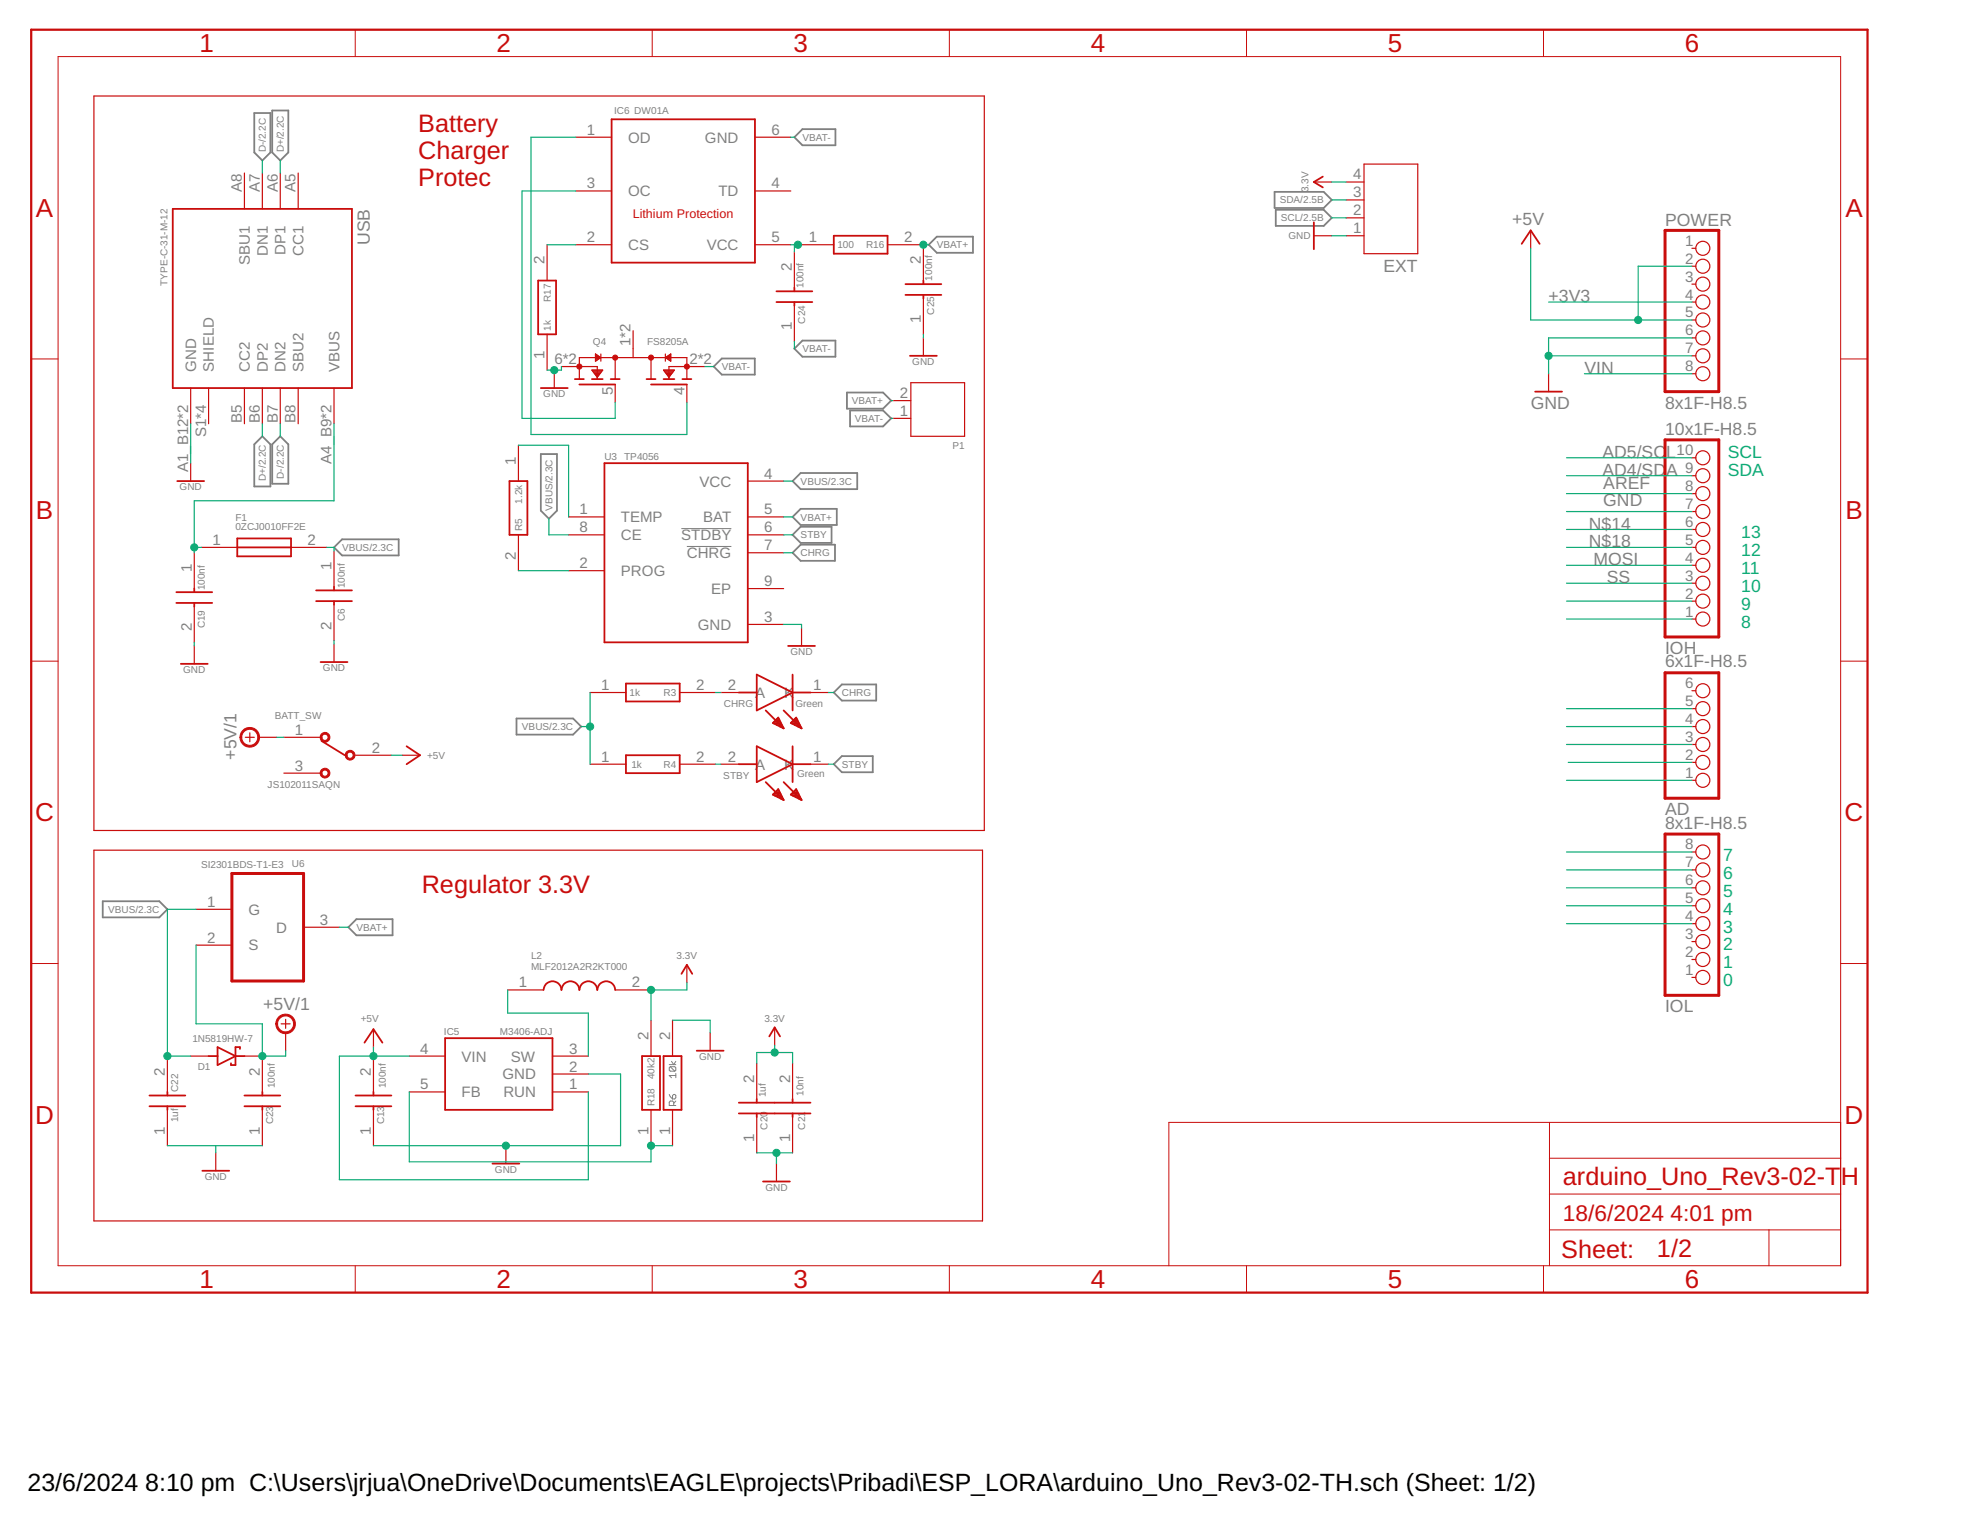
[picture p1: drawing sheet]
<svg xmlns="http://www.w3.org/2000/svg" width="279mm" height="216mm" viewBox="0 0 279 216" stroke-linecap="round" stroke-linejoin="round" font-family="sans-serif">
<path d="M94.9 150.9h.9M94.9 155.2l.4 .6M95 151.2h.7l.1 .2v.3l-.1 .1M95 151.2l-.1 .2v.3l.1 .1h.7M95 151.2l.7 .6M95.2 150.5l.3 .4 .3-.4M95.3 155.3l.2-.1 .3 .1v.3l-.1 .2h-.4zM95.5 156.7v-.4l-.2-.2h-.3l-.1 .2v.4h.9M95.8 152.5h-.9l.3 .3M95.8 152.2v.6M95.8 156.1l-.3 .3" fill="none" stroke="#808080" stroke-width=".14"/>
<path d="M96.6 74.9h7.1M97.4 77.5h6.3" fill="none" stroke="#808080" stroke-width=".15"/>
<g fill="none" stroke="#808080" stroke-width=".25">
<path d="M36 16h2.3v5.6l-1.1 1.2-1.2-1.2zM38.6 15.7h2.3v5.9l-1.2 1.2-1.1-1.2zM112.6 19.5l1.1-1.2h4.7v2.3h-4.7zM132.8 33.5h5.1v2.3h-5.1l-1.1-1.1zM180.7 27.2h6.9l1.2 1.1-1.2 1.2h-6.9zM180.8 29.7h6.8l1.2 1.2-1.2 1.1h-6.8zM101.2 52l1.1-1.2h4.7v2.3h-4.7zM112.6 49.4l1.1-1.1h4.7v2.3h-4.7zM120.1 55.6h5.1l1.1 1.2-1.1 1.1h-5.1zM120.5 58.2h4.7l1.1 1.1-1.1 1.2h-4.7zM37.2 61.8l1.1 1.2v6h-2.3v-6zM39.7 61.8l1.2 1.2v5.6h-2.3v-5.6z"/>
<path d="M47.3 77.6l1.2-1.1h8v2.2h-8zM76.7 64.4h2.3v8l-1.2 1.1-1.1-1.1zM112.4 68.2l1.1-1.1h8v2.2h-8zM112.4 75.8l1.1-1.1h4.4v2.3h-4.4zM112.4 78.4l1.1-1.2h4.9v2.3h-4.9zM112.4 73.3l1.1-1.2h5.1v2.3h-5.1zM118.2 98.2l1.1-1.2h4.9v2.3h-4.9zM73.2 101.9h8l1.2 1.1-1.2 1.1h-8zM118.2 108.3l1.1-1.1h4.4v2.3h-4.4zM14.6 127.8h8l1.1 1.1-1.1 1.1h-8zM49.4 131.4l1.1-1.1h5.1v2.3h-5.1z"/>
</g>
<g fill="none" stroke="#c90d0c" stroke-width=".17">
<path d="M13.3 13.6h126.2v104.1h-126.2zM81.6 19.5h5.1M107 19.5h5.1M34.6 24.5v5.1M37.2 24.5v5.1M39.7 24.5v5.1M42.3 24.5v5.1M77.6 34.7v5.1M81.6 34.7h5.1M81.6 27.1h5.1M107 34.7h5.1M107 27.1h5.1"/>
<path d="M112.6 35.7v5.1M113.1 34.7h5.1M125.8 34.7h5.1v5.1M186.2 33.4h2.6M186.2 25.8h2.6M190.8 28.3h2.6M190.8 30.9h2.6M190.8 33.4h2.6M190.8 25.8h2.6M193.4 23.3h7.6v12.7h-7.6zM217 32.7v2.5M239.8 35.2h.6"/>
<path d="M239.8 37.7h.6M27 55v5.1M29.6 55v5.1M34.6 55v5.1M37.2 55v5.1M39.7 55v5.1M42.3 55v5.1M47.3 55v5.1M77.6 47.4v5.1M78.6 52.5v2.5M79.6 52h5.1v1.7M82.1 53.7v-3h15.3v3"/>
<path d="M83.9 52.5h1.5l-.7 1zM84 52.6h1.3M84.1 52.7h1.1M84.2 52.9h1M84.3 53h.8M84.4 53.1h.6M84.4 50.4h.4M84.4 51.2h.1M84.4 51h.3M84.4 50.9h.4M84.4 50.8h.6M84.4 50.5h.6"/>
<path d="M84.4 50.3h.2M84.4 50.2h.1M84.4 50.2l.8 .5-.8 .5zM84.5 53.2h.4M84.6 53.3h.2M84.6 53.4h.1M85.2 50.2v1M87.2 50.7v3M87.2 54.5v2.5M89.7 46.9v3.8M92.3 50.7v3M94.1 52.5h1.5l-.8 1z"/>
<path d="M94.2 52.6h1.3M94.3 52.7h1.1M94.3 50.2v1M94.3 50.7l.8-.5v1zM94.4 52.9h.9M94.4 53h.8M94.5 50.8h.6M94.5 50.5h.6M94.5 53.1h.6M94.6 53.2h.4M94.7 50.9h.4M94.7 50.4h.4"/>
<path d="M94.7 53.3h.3M94.8 53.4h.1M94.8 51h.3M94.9 50.3h.2M95 51.2h.1M95.1 50.2h.1M97.4 54.5v2.5M99.9 52h-5.1v1.7M112.6 43.3v5.1M126.6 56.8h2.5M126.6 59.3h2.5M129.1 54.3h7.6v7.5h-7.6z"/>
<path d="M130.9 42.3v5.1M130.9 47.9v2.5M219.5 53v2.5M239.8 40.3h.6M239.8 42.8h.6M239.8 45.4h.6M239.8 47.9h.6M239.8 50.4h.6M239.8 53h.6M27 65.7v2.5M27.5 78.4v5M28.6 77.6h5"/>
<path d="M41.3 77.6h5M47.3 78.1v5.1M73.5 63.1v5.1M73.5 75.8v5.1M80.6 73.3h5.1M80.6 75.8h5.1M106 73.3h5.1M106 68.2h5.1M106 75.8h5.1M106 78.4h5.1M239.8 77.6h.6M239.8 75.1h.6"/>
<path d="M239.8 72.5h.6M239.8 70h.6M239.8 67.4h.6M239.8 64.9h.6M27.5 86v5.1M27.5 91.6v2.5M47.3 85.7v5.1M47.3 91.3v2.6M80.6 80.9h5.1M83.7 98.2h5M96.4 98.2h5M102.2 98.2h2.5"/>
<path d="M106 88.5h5.1M106 83.4h5.1M113.6 89v2.6M114.9 98.2h2.5M239.8 87.8h.6M239.8 85.2h.6M239.8 82.7h.6M239.8 80.1h.6M239.8 97.9h.6M34.8 104.5h1.2M35.4 103.9v1.3M36.7 104.5h2.5"/>
<path d="M40.2 104.5h5.1M40.2 109.6h5.1M50.4 107.1h5.1M57 107.1h2.5M83.7 108.3h5M96.4 108.3h5M102.2 108.3h2.5M114.9 108.3h2.5M239.8 110.6h.6M239.8 108.1h.6M239.8 105.5h.6M239.8 103h.6"/>
<path d="M239.8 100.5h.6M13.3 120.5h126v52.6h-126zM27.8 128.9h5.1M27.8 134h5.1M43 131.4h5.1M97.4 136.8v2.5M239.8 138.6h.6M239.8 136h.6M239.8 133.5h.6M239.8 130.9h.6M239.8 128.4h.6M239.8 125.9h.6"/>
<path d="M239.8 123.3h.6M239.8 120.8h.6M23.7 149.7v5.1M23.7 157.3v5.1M27 149.7h2.6M34.6 149.7h2.6v5.1M37.2 157.3v5.1M39.9 145.1h1.2M40.5 144.5v1.3M40.5 146.4v2.5M52.9 145.9v2.5M52.9 149.7v5.1"/>
<path d="M52.9 157.3v5.1M58 149.7h5.1M58 154.8h5.1M72 140.3h5M78.3 149.7h5.1M78.3 154.8h5.1M78.3 152.3h5.1M87.2 140.3h5.1M92.3 144.6v5.1M92.3 157.3v5.1M95.3 144.6v5.1M95.3 157.3v5.1"/>
<path d="M100.7 146.4v2.5M107.3 150.7v5.1M107.3 158.3v5.1M109.8 145.6v2.6M112.4 150.7v5.1M112.4 158.3v5.1M30.6 163.4v2.6M71.7 162.4v2.6M110.1 165v2.5"/>
<circle cx="241.4" cy="35.2" r=".99"/>
<circle cx="241.4" cy="37.7" r=".99"/>
<circle cx="241.4" cy="40.3" r=".99"/>
<circle cx="241.4" cy="42.8" r=".99"/>
<circle cx="241.4" cy="45.4" r=".99"/>
<circle cx="241.4" cy="47.9" r=".99"/>
<circle cx="241.4" cy="53" r=".99"/>
<circle cx="241.4" cy="50.4" r=".99"/>
<circle cx="241.4" cy="77.6" r=".99"/>
<circle cx="241.4" cy="72.5" r=".99"/>
<circle cx="241.4" cy="64.9" r=".99"/>
<circle cx="241.4" cy="70" r=".99"/>
<circle cx="241.4" cy="67.4" r=".99"/>
<circle cx="241.4" cy="75.1" r=".99"/>
<circle cx="241.4" cy="87.8" r=".99"/>
<circle cx="241.4" cy="97.9" r=".99"/>
<circle cx="241.4" cy="85.2" r=".99"/>
<circle cx="241.4" cy="82.7" r=".99"/>
<circle cx="241.4" cy="80.1" r=".99"/>
<circle cx="241.4" cy="105.5" r=".99"/>
<circle cx="241.4" cy="110.6" r=".99"/>
<circle cx="241.4" cy="103" r=".99"/>
<circle cx="241.4" cy="100.5" r=".99"/>
<circle cx="241.4" cy="108.1" r=".99"/>
<circle cx="241.4" cy="130.9" r=".99"/>
<circle cx="241.4" cy="138.6" r=".99"/>
<circle cx="241.4" cy="133.5" r=".99"/>
<circle cx="241.4" cy="125.9" r=".99"/>
<circle cx="241.4" cy="120.8" r=".99"/>
<circle cx="241.4" cy="136" r=".99"/>
<circle cx="241.4" cy="128.4" r=".99"/>
<circle cx="241.4" cy="123.3" r=".99"/>
</g>
<path d="M236 32.7h7.6v22.8h-7.6zM236 62.4h7.6v27.9h-7.6zM236 95.4h7.6v17.8h-7.6zM236 118.2h7.6v22.9h-7.6zM32.9 123.8h10.1v15.3h-10.1z" fill="none" stroke="#c90d0c" stroke-width=".42"/>
<g fill="none" stroke="#c90d0c" stroke-width=".25">
<path d="M86.7 16.9h20.3v20.3h-20.3zM24.5 29.6h25.4v25.4h-25.4zM76.3 39.8h2.5v7.6h-2.5zM118.2 33.4h7.6v2.6h-7.6zM130.9 39.8v.5M186.2 31.5v3.8M187.5 25l-1.3 .8 1.3 .8M215.7 34.6l1.3-1.9 1.2 1.9M76.7 55h3.8M81.5 53.7h1.3M82.1 54.5h5.1M83.9 53.7h1.5"/>
<path d="M86.6 53.7h1.2M91.7 53.7h1.2M92.3 54.5h5.1M94.1 53.7h1.5M96.7 53.7h1.3M110.1 42.8h5M110.1 41.3h5M112.6 40.8v.5M112.6 42.8v.5M128.4 41.8h5M128.4 40.3h5M129 50.4h3.8"/>
<path d="M130.9 41.8v.5M217.6 55.5h3.8M25.1 68.2h3.8M33.6 76.3h7.7v2.6h-7.7zM33.6 77.6h7.7M72.2 68.2h2.6v7.6h-2.6zM85.7 65.7h20.3v25.4h-20.3zM25 83.9h5.1M25 85.5h5.1M25.6 94.1h3.8M27.5 83.4v.5M27.5 85.5v.5"/>
<path d="M44.8 83.7h5.1M44.8 85.2h5.1M45.4 93.9h3.9M47.3 83.2v.5M47.3 85.2v.5M88.7 96.9h7.7v2.5h-7.7zM104.7 98.2h2.6M107.3 95.6l5.1 2.6-5.1 2.5zM111.7 91.6h3.8M112.4 95.6v5.1M112.4 98.2h2.5M45.6 105l3.3 2.1"/>
<path d="M57.6 105.8l1.9 1.3-1.9 1.2M88.7 107.1h7.7v2.5h-7.7zM104.7 108.3h2.6M107.3 105.8l5.1 2.5-5.1 2.6zM108.5 110.9l2.6 2.5M108.5 100.7l2.6 2.6M109.6 102.5l.7-.8 .8 1.6zM109.7 112.5h1M109.7 102.6h1M109.7 102.3h.9M109.8 112.8h1M109.9 112.3h.7"/>
<path d="M109.9 102.1h.6M110.1 112.1h.3M110.1 102.8h.7M110.2 101.9h.2M110.3 113h.6M110.3 111.9l-.7 .7 1.5 .8M110.3 111.9l.8 1.5M110.3 111.9h.1M110.6 103h.4M110.7 113.2h.3M111 103.2h.1M111.1 110.9l2.5 2.5"/>
<path d="M111.1 100.7l2.5 2.6M112.1 102.5l.8-.8 .7 1.6zM112.2 112.5h1M112.2 102.6h1.1M112.2 102.3h1M112.4 105.8v5.1M112.4 108.3h2.5M112.4 112.8h.9M112.4 112.3h.7M112.5 102.1h.6M112.6 112.1h.4M112.7 102.8h.7"/>
<path d="M112.7 101.9h.2M112.8 113h.6M112.9 111.9l-.8 .7 1.5 .8M112.9 111.9l.7 1.5M112.9 111.9h.1M113.1 103h.4M113.2 113.2h.3M113.6 103.2h.1M96.6 138l.8-1.2 .7 1.2M21.2 156.8h5.1M21.2 155.3h5.1M23.7 154.8v.5"/>
<path d="M23.7 156.8v.5M29.6 149.7h1.2M30.8 148.4l2.6 1.3-2.6 1.3zM33.4 149.7h1.2M34 148.7v-.3h-.6v2.6h-.7v-.3M34.6 156.8h5.1M34.6 155.3h5.1M37.2 154.8v.5M37.2 156.8v.5M50.4 156.8h5.1M50.4 155.3h5.1M51.7 147.8l1.2-1.9 1.3 1.9"/>
<path d="M52.9 154.8v.5M52.9 156.8v.5M63.1 147.2h15.2v10.1h-15.2zM77 140.3a1.27 1.27 0 0 1 1.3-1.2 1.27 1.27 0 0 1 1.3 1.2 1.27 1.27 0 0 1 1.3-1.2 1.27 1.27 0 0 1 1.2 1.2 1.27 1.27 0 0 1 1.3-1.2 1.27 1.27 0 0 1 1.3 1.2 1.27 1.27 0 0 1 1.2-1.2 1.27 1.27 0 0 1 1.3 1.2M91 149.7h2.6v7.6h-2.6zM94.1 149.7h2.5v7.6h-2.5zM98.8 148.9h3.8M104.7 157.8h10.2M104.7 156.3h10.2M107.3 155.8v.5M107.3 157.8v.5M109.1 146.9l.7-1.3 .8 1.3"/>
<path d="M112.4 155.8v.5M112.4 157.8v.5M28.7 166h3.8M69.8 165h3.8M108.2 167.5h3.8"/>
</g>
<g fill="none" stroke="#c90d0c" stroke-width=".14">
<path d="M8.2 8h252.7v171.4h-252.7zM50.4 4.2v3.8M92.5 4.2v3.8M134.6 4.2v3.8M176.7 4.2v3.8M218.8 4.2v3.8M4.4 50.9h3.8M260.9 50.9h3.8M4.4 93.7h3.8M260.9 93.7h3.8M4.4 136.6h3.8M260.9 136.6h3.8"/>
<path d="M219.6 159.1v20.3M260.9 159.1h-95.2v20.3M50.4 179.4v3.8M92.5 179.4v3.8M134.6 179.4v3.8M176.7 179.4v3.8M218.8 179.4v3.8M219.6 174.3h41.3M219.6 169.3h41.3M219.6 164.2h41.3M250.8 174.3v5.1"/>
</g>
<path d="M4.4 4.2h260.3v179h-260.3z" fill="none" stroke="#c90d0c" stroke-width=".32"/>
<g fill="#c90d0c" stroke="#c90d0c" stroke-width=".14">
<path d="M45.6 104.1a.69 .69 0 0 1 1.1 0 .69 .69 0 0 1-.4 1.1 .69 .69 0 0 1-.9-.7h.2a.44 .44 0 0 1 .7-.4 .44 .44 0 0 1 .1 .8 .44 .44 0 0 1-.7-.2l-.1-.2h-.2z" fill-rule="evenodd"/>
<path d="M45.6 109.1a.69 .69 0 0 1 1.1 .1 .69 .69 0 0 1-.4 1.1 .69 .69 0 0 1-.9-.7h.2a.44 .44 0 0 1 .7-.4 .44 .44 0 0 1 .1 .7 .44 .44 0 0 1-.7-.2l-.1-.1h-.2z" fill-rule="evenodd"/>
<path d="M49.1 106.6a.69 .69 0 0 1 1.1 .1 .69 .69 0 0 1-.4 1 .69 .69 0 0 1-.9-.6h.3a.44 .44 0 0 1 .6-.4 .44 .44 0 0 1 .1 .7 .44 .44 0 0 1-.7-.2v-.1h-.3z" fill-rule="evenodd"/>
<path d="M39.5 144.2a1.4 1.4 0 0 1 2.2 .2 1.4 1.4 0 0 1-.8 2.1 1.4 1.4 0 0 1-1.8-1.4h.2a1.14 1.14 0 0 1 1.7-.9 1.14 1.14 0 0 1 .2 1.9 1.14 1.14 0 0 1-1.8-.7l-.1-.3h-.2v-.3z" fill-rule="evenodd"/>
<path d="M34.4 103.6a1.39 1.39 0 0 1 2.2 .2 1.39 1.39 0 0 1-.8 2.1 1.39 1.39 0 0 1-1.8-1.4h.3a1.14 1.14 0 0 1 1.6-.9 1.14 1.14 0 0 1 .2 1.9 1.14 1.14 0 0 1-1.8-.7v-.3h-.3l.2-.7z" fill-rule="evenodd"/>
<circle cx="97.4" cy="52" r=".36"/>
<circle cx="92.3" cy="50.7" r=".36"/>
<circle cx="82.1" cy="52" r=".36"/>
<circle cx="87.2" cy="50.7" r=".36"/>
</g>
<g fill="none" stroke="#0dab76" stroke-width=".17">
<path d="M81.6 19.5h-6.3v42.1h22.1v-4.6M112.1 19.5h.5M37.2 22.8v1.7M39.7 22.8v1.7M77.6 34.7h4M81.6 27.1h-7.6v32.2h13.2v-2.3M112.1 34.7h1M112.6 34.7v1M130.9 34.7h.8M188.8 33.4h2M188.8 25.8h2M188.8 30.9h2"/>
<path d="M188.8 28.3h2M217 35.2v10.2h22.8M239.8 37.7h-7.6v7.7M79.6 52v.5h-2M99.9 52h1.3M112.6 48.4v1M126.3 56.8h.3M126.3 59.3h.3M130.9 47.4v.5M219.5 50.4h20.3M219.5 42.8h20.3M224.6 53h15.2"/>
<path d="M239.8 47.9h-20.3v5.1M27 60.1v5.6M27.5 77.6h1.1M37.2 60.1v1.7M39.7 60.1v1.7M46.3 77.6h1v.5M47.3 60.1v10.9h-19.8v7.4M73.5 63.1h7.1v10.2M77.8 73.5v2.3h2.8M111.1 68.2h1.3M111.1 75.8h1.3M111.1 78.4h1.3"/>
<path d="M111.1 73.3h1.3M222.1 72.5h17.7M222.1 70h17.7M222.1 67.4h17.7M222.1 64.9h17.7M222.1 75.1h17.7M222.1 77.6h17.7M27.5 91.1v.5M47.3 90.8v.5M73.5 80.9h7.1M83.7 98.2v10.1M101.4 98.2h.8"/>
<path d="M111.1 88.5h2.5v.5M117.4 98.2h.8M222.1 80.1h17.7M222.1 82.7h17.7M222.1 87.8h17.7M222.1 85.2h17.7M39.2 104.5h1M55.5 107.1h1.5M82.4 103h1.3M101.4 108.3h.8M117.4 108.3h.8M222.1 110.6h17.7"/>
<path d="M222.1 105.5h17.7M222.1 103h17.7M222.1 100.5h17.7M222.3 108.1h17.5M27.8 128.9h-4.1v20.8h3.3M27.8 134v11.1h9.4v4.6h3.3v-.8M48.1 131.4h1.3M97.4 139.3v1h-5.1v4.3M222.1 130.9h17.7M222.1 128.4h17.7M222.1 125.9h17.7M222.1 123.3h17.7"/>
<path d="M222.1 120.8h17.7M52.9 148.4v1.3M58 149.7h-9.9v17.5h35.3v-12.4M58 154.8v9.9h34.3v-2.3h3M72 140.3v3.3h11.4v6.1M83.4 152.3h4.6v10.1h-35.1M95.3 144.6h5.4v1.8M107.3 150.7v-1.5h5.1v1.5M109.8 148.2v1M23.7 162.4h13.5M30.6 162.4v1M107.3 163.4h5.1"/>
<path d="M110.1 163.4v1.6"/>
</g>
<g fill="#0dab76" stroke="#0dab76" stroke-width=".14">
<circle cx="232.2" cy="45.4" r=".51"/>
<circle cx="52.9" cy="149.7" r=".51"/>
<circle cx="219.5" cy="50.4" r=".51"/>
<circle cx="78.6" cy="52.5" r=".51"/>
<circle cx="110.1" cy="163.4" r=".51"/>
<circle cx="71.7" cy="162.4" r=".51"/>
<circle cx="83.7" cy="103" r=".51"/>
<circle cx="23.7" cy="149.7" r=".51"/>
<circle cx="109.8" cy="149.2" r=".51"/>
<circle cx="92.3" cy="140.3" r=".51"/>
<circle cx="130.9" cy="34.7" r=".51"/>
<circle cx="92.3" cy="162.4" r=".51"/>
<circle cx="27.5" cy="77.6" r=".51"/>
<circle cx="113.1" cy="34.7" r=".51"/>
<circle cx="37.2" cy="149.7" r=".51"/>
</g>
<g font-size="3.7" fill="#c90d0c">
<text x="28.3" y="7.4">1</text>
<text x="70.4" y="7.4">2</text>
<text x="112.5" y="7.4">3</text>
<text x="154.6" y="7.4">4</text>
<text x="196.7" y="7.4">5</text>
<text x="238.8" y="7.4">6</text>
<text x="5.1" y="30.7">A</text>
<text x="261.6" y="30.7">A</text>
<text x="5.1" y="73.6">B</text>
<text x="261.6" y="73.6">B</text>
<text x="5" y="116.4">C</text>
<text x="261.5" y="116.4">C</text>
<text x="5" y="159.3">D</text>
<text x="261.5" y="159.3">D</text>
<text x="28.3" y="182.6">1</text>
<text x="70.4" y="182.6">2</text>
<text x="112.5" y="182.6">3</text>
<text x="154.6" y="182.6">4</text>
<text x="196.7" y="182.6">5</text>
<text x="238.8" y="182.6">6</text>
</g>
<g font-size="3.6" fill="#c90d0c">
<text x="59.3" y="18.7">Battery</text>
<text x="59.3" y="22.5">Charger</text>
<text x="59.3" y="26.3">Protec</text>
<text x="59.8" y="126.6">Regulator 3.3V</text>
<text x="221.6" y="168">arduino_Uno_Rev3-02-T</text>
<text x="260.9" y="168">H</text>
<text x="221.3" y="178.3">Sheet:</text>
<text x="234.9" y="178.2">1/2</text>
</g>
<g font-size="3.5">
<text x="3.9" y="211.4">23/6/2024</text>
<text x="20.6" y="211.4">8:10 pm C:\Users\jrjua\OneDrive\Documents\EAGLE\projects\Pribadi\ESP_LORA\arduino_Uno_Rev3-02-TH.sch (Sheet: 1/2)</text>
</g>
<g font-size="3.2" fill="#c90d0c">
<text x="221.6" y="173.1">18/6/2024</text>
<text x="236.8" y="173.1">4:01 pm</text>
</g>
<g font-size="2.5" fill="#808080">
<text x="52.4" y="34.8" transform="rotate(-90 52.4 34.8)">USB</text>
<text x="214.4" y="31.9">+5V</text>
<text x="236" y="32">POWER</text>
<text x="196.1" y="38.5">EXT</text>
<text x="219.5" y="42.8">+3V3</text>
<text x="224.6" y="53">VIN</text>
<text x="217" y="58">GND</text>
<text x="236" y="58">8x1F-H8.5</text>
<text x="227.1" y="64.9">AD5/SC</text>
<text x="236" y="61.6">10x1F-H8.5</text>
<text x="236.2" y="64.9">L</text>
<text x="227.1" y="67.4">AD4/SD</text>
<text x="227.3" y="71.8">GND</text>
<text x="227.3" y="69.3">AREF</text>
<text x="236.2" y="67.4">A</text>
<text x="225.2" y="75.1">N$14</text>
<text x="225.2" y="77.6">N$18</text>
<text x="225.9" y="80.1">MOSI</text>
<text x="227.8" y="82.7">SS</text>
<text x="236" y="94.6">6x1F-H8.5</text>
<text x="236" y="92.7">IOH</text>
<text x="33.5" y="107.7" transform="rotate(-90 33.5 107.7)">+5V/1</text>
<text x="236" y="117.5">8x1F-H8.5</text>
<text x="236" y="115.6">AD</text>
<text x="37.3" y="143.2">+5V/1</text>
<text x="236" y="143.5">IOL</text>
</g>
<g font-size="2.5" fill="#0dab76">
<text x="244.9" y="64.9">SCL</text>
<text x="244.9" y="67.4">SDA</text>
<text x="246.8" y="76.3">13</text>
<text x="246.8" y="84">10</text>
<text x="246.8" y="81.4">11</text>
<text x="246.8" y="78.9">12</text>
<text x="246.8" y="89">8</text>
<text x="246.8" y="86.5">9</text>
<text x="244.3" y="124.6">6</text>
<text x="244.3" y="122">7</text>
<text x="244.3" y="129.7">4</text>
<text x="244.3" y="127.1">5</text>
<text x="244.3" y="137.3">1</text>
<text x="244.3" y="134.7">2</text>
<text x="244.3" y="132.2">3</text>
<text x="244.3" y="139.8">0</text>
</g>
<g font-size="2.1" fill="#808080">
<text x="83.2" y="19.1">1</text>
<text x="89" y="20.2">OD</text>
<text x="99.9" y="20.2">GND</text>
<text x="109.4" y="19.1">6</text>
<text x="34.3" y="27.3" transform="rotate(-90 34.3 27.3)">A8</text>
<text x="36.8" y="27.3" transform="rotate(-90 36.8 27.3)">A7</text>
<text x="39.4" y="27.3" transform="rotate(-90 39.4 27.3)">A6</text>
<text x="41.9" y="27.3" transform="rotate(-90 41.9 27.3)">A5</text>
<text x="83.2" y="26.7">3</text>
<text x="89" y="27.8">OC</text>
<text x="101.8" y="27.8">TD</text>
<text x="109.4" y="26.7">4</text>
<text x="191.8" y="28">3</text>
<text x="191.8" y="25.4">4</text>
<text x="83.2" y="34.3">2</text>
<text x="89" y="35.4">CS</text>
<text x="100.2" y="35.4">VCC</text>
<text x="109.4" y="34.3">5</text>
<text x="114.7" y="34.3">1</text>
<text x="128.2" y="34.3">2</text>
<text x="191.8" y="30.5">2</text>
<text x="191.8" y="33.1">1</text>
<text x="238.9" y="34.8">1</text>
<text x="35.4" y="37.5" transform="rotate(-90 35.4 37.5)">SBU1</text>
<text x="37.9" y="36.2" transform="rotate(-90 37.9 36.2)">DN1</text>
<text x="40.5" y="36.1" transform="rotate(-90 40.5 36.1)">DP1</text>
<text x="43" y="36.2" transform="rotate(-90 43 36.2)">CC1</text>
<text x="77.2" y="37.4" transform="rotate(-90 77.2 37.4)">2</text>
<text x="112.3" y="38.4" transform="rotate(-90 112.3 38.4)">2</text>
<text x="130.5" y="37.4" transform="rotate(-90 130.5 37.4)">2</text>
<text x="238.9" y="37.4">2</text>
<text x="238.9" y="39.9">3</text>
<text x="112.3" y="46.8" transform="rotate(-90 112.3 46.8)">1</text>
<text x="130.5" y="45.8" transform="rotate(-90 130.5 45.8)">1</text>
<text x="238.9" y="42.5">4</text>
<text x="238.9" y="45">5</text>
<text x="238.9" y="47.5">6</text>
<text x="27.8" y="52.7" transform="rotate(-90 27.8 52.7)">GND</text>
<text x="30.3" y="52.7" transform="rotate(-90 30.3 52.7)">SHIELD</text>
<text x="35.4" y="52.7" transform="rotate(-90 35.4 52.7)">CC2</text>
<text x="37.9" y="52.7" transform="rotate(-90 37.9 52.7)">DP2</text>
<text x="40.5" y="52.7" transform="rotate(-90 40.5 52.7)">DN2</text>
<text x="43" y="52.7" transform="rotate(-90 43 52.7)">SBU2</text>
<text x="48.1" y="52.7" transform="rotate(-90 48.1 52.7)">VBUS</text>
<text x="77.2" y="50.9" transform="rotate(-90 77.2 50.9)">1</text>
<text x="78.6" y="51.6">6*2</text>
<text x="89.4" y="49.1" transform="rotate(-90 89.4 49.1)">1*2</text>
<text x="97.7" y="51.6">2*2</text>
<text x="238.9" y="50.1">7</text>
<text x="238.9" y="52.6">8</text>
<text x="34.3" y="59.9" transform="rotate(-90 34.3 59.9)">B5</text>
<text x="36.8" y="59.9" transform="rotate(-90 36.8 59.9)">B6</text>
<text x="39.4" y="59.9" transform="rotate(-90 39.4 59.9)">B7</text>
<text x="41.9" y="59.9" transform="rotate(-90 41.9 59.9)">B8</text>
<text x="86.9" y="56" transform="rotate(-90 86.9 56)">5</text>
<text x="97" y="56" transform="rotate(-90 97 56)">4</text>
<text x="127.6" y="56.4">2</text>
<text x="127.6" y="59">1</text>
<text x="29.2" y="62" transform="rotate(-90 29.2 62)">S1*4</text>
<text x="47" y="65.7" transform="rotate(-90 47 65.7)">A4_B9*2</text>
<text x="73.1" y="65.9" transform="rotate(-90 73.1 65.9)">1</text>
<text x="237.7" y="64.6">10</text>
<text x="26.7" y="66.9" transform="rotate(-90 26.7 66.9)">A1_B12*2</text>
<text x="99.2" y="69">VCC</text>
<text x="108.3" y="67.9">4</text>
<text x="238.9" y="69.6">8</text>
<text x="238.9" y="67.1">9</text>
<text x="30.1" y="77.2">1</text>
<text x="43.6" y="77.2">2</text>
<text x="82.2" y="72.9">1</text>
<text x="82.2" y="75.5">8</text>
<text x="88" y="74">TEMP</text>
<text x="88" y="76.6">CE</text>
<text x="96.6" y="76.6">STDBY</text>
<text x="99.7" y="74">BAT</text>
<text x="108.3" y="72.9">5</text>
<text x="108.3" y="75.5">6</text>
<text x="238.9" y="77.2">5</text>
<text x="238.9" y="74.7">6</text>
<text x="238.9" y="72.2">7</text>
<text x="27.2" y="81.1" transform="rotate(-90 27.2 81.1)">1</text>
<text x="47" y="80.9" transform="rotate(-90 47 80.9)">1</text>
<text x="73.1" y="79.3" transform="rotate(-90 73.1 79.3)">2</text>
<text x="82.2" y="80.5">2</text>
<text x="88" y="81.7">PROG</text>
<text x="97.4" y="79.1">CHRG</text>
<text x="108.3" y="78">7</text>
<text x="108.3" y="83.1">9</text>
<text x="238.9" y="82.3">3</text>
<text x="238.9" y="79.8">4</text>
<text x="27.2" y="89.5" transform="rotate(-90 27.2 89.5)">2</text>
<text x="47" y="89.3" transform="rotate(-90 47 89.3)">2</text>
<text x="98.9" y="89.3">GND</text>
<text x="100.8" y="84.2">EP</text>
<text x="108.3" y="88.2">3</text>
<text x="238.9" y="87.4">1</text>
<text x="238.9" y="84.9">2</text>
<text x="85.2" y="97.8">1</text>
<text x="98.7" y="97.8">2</text>
<text x="103.2" y="97.8">2</text>
<text x="107.1" y="98.9">A</text>
<text x="111.1" y="98.9">K</text>
<text x="115.2" y="97.8">1</text>
<text x="238.9" y="100.1">5</text>
<text x="238.9" y="97.6">6</text>
<text x="41.8" y="104.2">1</text>
<text x="52.7" y="106.7">2</text>
<text x="85.2" y="108">1</text>
<text x="98.7" y="108">2</text>
<text x="103.2" y="108">2</text>
<text x="115.2" y="108">1</text>
<text x="238.9" y="107.7">2</text>
<text x="238.9" y="105.2">3</text>
<text x="238.9" y="102.6">4</text>
<text x="41.8" y="109.2">3</text>
<text x="107.1" y="109.1">A</text>
<text x="111.1" y="109.1">K</text>
<text x="238.9" y="110.3">1</text>
<text x="238.9" y="125.5">6</text>
<text x="238.9" y="123">7</text>
<text x="238.9" y="120.4">8</text>
<text x="29.3" y="128.5">1</text>
<text x="35.2" y="129.7">G</text>
<text x="45.4" y="131.1">3</text>
<text x="238.9" y="130.6">4</text>
<text x="238.9" y="128">5</text>
<text x="29.3" y="133.6">2</text>
<text x="35.2" y="134.7">S</text>
<text x="39.1" y="132.2">D</text>
<text x="238.9" y="135.7">2</text>
<text x="238.9" y="133.1">3</text>
<text x="73.5" y="140">1</text>
<text x="89.5" y="140">2</text>
<text x="238.9" y="138.2">1</text>
<text x="59.6" y="149.4">4</text>
<text x="80.7" y="149.4">3</text>
<text x="91.9" y="147.4" transform="rotate(-90 91.9 147.4)">2</text>
<text x="95" y="147.4" transform="rotate(-90 95 147.4)">2</text>
<text x="23.4" y="152.5" transform="rotate(-90 23.4 152.5)">2</text>
<text x="36.8" y="152.5" transform="rotate(-90 36.8 152.5)">2</text>
<text x="52.6" y="152.5" transform="rotate(-90 52.6 152.5)">2</text>
<text x="59.6" y="154.4">5</text>
<text x="65.4" y="155.6">FB</text>
<text x="65.4" y="150.5">VIN</text>
<text x="71.2" y="153">GND</text>
<text x="71.4" y="155.6">RUN</text>
<text x="72.4" y="150.5">SW</text>
<text x="80.7" y="154.4">1</text>
<text x="80.7" y="151.9">2</text>
<text x="106.9" y="153.5" transform="rotate(-90 106.9 153.5)">2</text>
<text x="112" y="153.5" transform="rotate(-90 112 153.5)">2</text>
<text x="23.4" y="160.9" transform="rotate(-90 23.4 160.9)">1</text>
<text x="36.8" y="160.9" transform="rotate(-90 36.8 160.9)">1</text>
<text x="52.6" y="160.9" transform="rotate(-90 52.6 160.9)">1</text>
<text x="91.9" y="160.9" transform="rotate(-90 91.9 160.9)">1</text>
<text x="95" y="160.9" transform="rotate(-90 95 160.9)">1</text>
<text x="106.9" y="161.9" transform="rotate(-90 106.9 161.9)">1</text>
<text x="112" y="161.9" transform="rotate(-90 112 161.9)">1</text>
</g>
<text font-size="1.8" fill="#c90d0c" x="89.7" y="30.9">Lithium Protection</text>
<g font-size="1.4" fill="#808080">
<text x="87" y="16.2">IC6 DW01A</text>
<text x="37.7" y="21.6" transform="rotate(-90 37.7 21.6)">D-/2.2C</text>
<text x="40.2" y="21.6" transform="rotate(-90 40.2 21.6)">D+/2.2C</text>
<text x="113.8" y="20">VBAT-</text>
<text x="181.4" y="28.8">SDA/2.5B</text>
<text x="185.5" y="27.3" transform="rotate(-90 185.5 27.3)">3.3V</text>
<text x="118.7" y="35.2">100</text>
<text x="122.8" y="35.2">R16</text>
<text x="132.8" y="35.2">VBAT+</text>
<text x="181.6" y="31.4">SCL/2.5B</text>
<text x="182.7" y="33.9">GND</text>
<text x="23.7" y="40.5" transform="rotate(-90 23.7 40.5)">TYPE-C-31-M-12</text>
<text x="113.9" y="40.8" transform="rotate(-90 113.9 40.8)">100nf</text>
<text x="132.2" y="39.8" transform="rotate(-90 132.2 39.8)">100nf</text>
<text x="78.1" y="46.9" transform="rotate(-90 78.1 46.9)">1k</text>
<text x="78.1" y="42.8" transform="rotate(-90 78.1 42.8)">R17</text>
<text x="114.1" y="45.9" transform="rotate(-90 114.1 45.9)">C24</text>
<text x="132.4" y="44.6" transform="rotate(-90 132.4 44.6)">C25</text>
<text x="84.1" y="48.9">Q4</text>
<text x="91.7" y="48.9">FS8205A</text>
<text x="102.3" y="52.5">VBAT-</text>
<text x="113.8" y="49.9">VBAT-</text>
<text x="129.3" y="51.7">GND</text>
<text x="77" y="56.3">GND</text>
<text x="120.7" y="57.3">VBAT+</text>
<text x="121.2" y="59.8">VBAT-</text>
<text x="85.7" y="65.2">U3</text>
<text x="88.5" y="65.2">TP4056</text>
<text x="135" y="63.6">P1</text>
<text x="25.5" y="69.5">GND</text>
<text x="37.7" y="68.2" transform="rotate(-90 37.7 68.2)">D+/2.2C</text>
<text x="40.2" y="67.9" transform="rotate(-90 40.2 67.9)">D-/2.2C</text>
<text x="74" y="71.4" transform="rotate(-90 74 71.4)">1.2k</text>
<text x="113.5" y="68.7">VBUS/2.3C</text>
<text x="33.4" y="75.1">0ZCJ0010FF2E</text>
<text x="33.4" y="73.8">F1</text>
<text x="74" y="75.3" transform="rotate(-90 74 75.3)">R5</text>
<text x="78.3" y="72.4" transform="rotate(-90 78.3 72.4)">VBUS/2.3C</text>
<text x="113.5" y="76.3">STBY</text>
<text x="113.5" y="73.8">VBAT+</text>
<text x="29.1" y="83.7" transform="rotate(-90 29.1 83.7)">100nf</text>
<text x="48.5" y="78.1">VBUS/2.3C</text>
<text x="48.9" y="83.4" transform="rotate(-90 48.9 83.4)">100nf</text>
<text x="113.5" y="78.9">CHRG</text>
<text x="29.1" y="89.1" transform="rotate(-90 29.1 89.1)">C19</text>
<text x="48.9" y="88" transform="rotate(-90 48.9 88)">C6</text>
<text x="26" y="95.4">GND</text>
<text x="45.8" y="95.1">GND</text>
<text x="112.1" y="92.8">GND</text>
<text x="39" y="102">BATT_SW</text>
<text x="89.2" y="98.7">1k</text>
<text x="94.1" y="98.7">R3</text>
<text x="102.6" y="100.2">CHRG</text>
<text x="112.8" y="100.2">Green</text>
<text x="119.3" y="98.7">CHRG</text>
<text x="60.5" y="107.6">+5V</text>
<text x="74" y="103.5">VBUS/2.3C</text>
<text x="37.9" y="111.6">JS102011SAQN</text>
<text x="89.5" y="108.8">1k</text>
<text x="94.1" y="108.8">R4</text>
<text x="102.5" y="110.4">STBY</text>
<text x="113" y="110.1">Green</text>
<text x="119.3" y="108.8">STBY</text>
<text x="28.5" y="123.1">SI2301BDS-T1-E3</text>
<text x="41.4" y="122.9">U6</text>
<text x="15.3" y="129.4">VBUS/2.3C</text>
<text x="50.5" y="131.9">VBAT+</text>
<text x="75.3" y="137.5">MLF2012A2R2KT000</text>
<text x="75.3" y="136">L2</text>
<text x="95.9" y="136">3.3V</text>
<text x="27.3" y="147.7">1N5819HW-7</text>
<text x="51.1" y="144.9">+5V</text>
<text x="62.9" y="146.7">IC5</text>
<text x="70.9" y="146.7">M3406-ADJ</text>
<text x="108.4" y="144.9">3.3V</text>
<text x="25.2" y="154.8" transform="rotate(-90 25.2 154.8)">C22</text>
<text x="28" y="151.8">D1</text>
<text x="39" y="154.3" transform="rotate(-90 39 154.3)">100nf</text>
<text x="54.7" y="154.3" transform="rotate(-90 54.7 154.3)">100nf</text>
<text x="92.8" y="153" transform="rotate(-90 92.8 153)">40k2</text>
<text x="99.1" y="150.2">GND</text>
<text x="108.5" y="155.6" transform="rotate(-90 108.5 155.6)">1uf</text>
<text x="113.9" y="155.3" transform="rotate(-90 113.9 155.3)">10nf</text>
<text x="25.2" y="159.1" transform="rotate(-90 25.2 159.1)">1uf</text>
<text x="38.7" y="159.4" transform="rotate(-90 38.7 159.4)">C23</text>
<text x="54.5" y="159.4" transform="rotate(-90 54.5 159.4)">C13</text>
<text x="92.8" y="156.8" transform="rotate(-90 92.8 156.8)">R18</text>
<text x="108.8" y="160.1" transform="rotate(-90 108.8 160.1)">C20</text>
<text x="114.1" y="160.1" transform="rotate(-90 114.1 160.1)">C21</text>
<text x="29" y="167.2">GND</text>
<text x="70.2" y="166.2">GND</text>
<text x="108.5" y="168.8">GND</text>
</g>
</svg>
